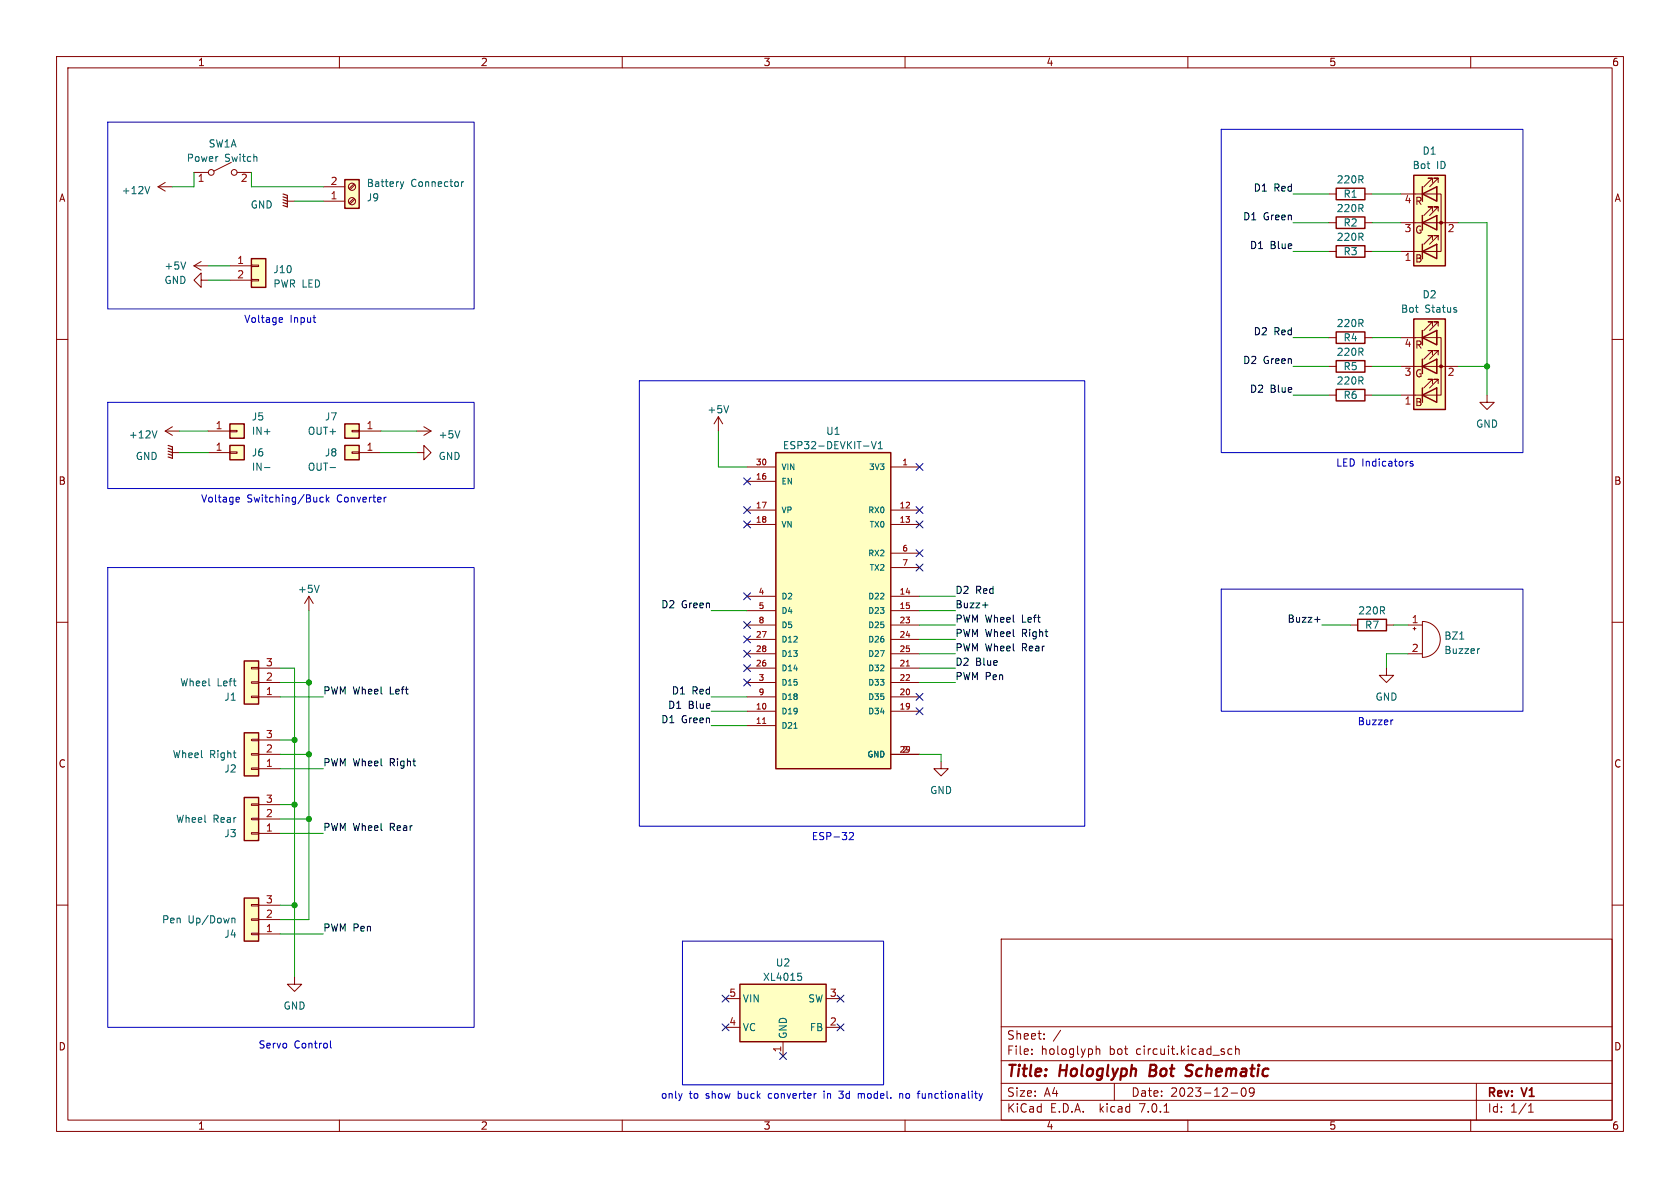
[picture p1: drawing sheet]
<svg xmlns="http://www.w3.org/2000/svg" width="297mm" height="210mm" viewBox="0 0 297 210" stroke-linecap="round" stroke-linejoin="round" font-family="sans-serif">
<g fill="none" stroke="#840000" stroke-width=".18">
<path d="M10 10h277v190h-277zM12 12h273v186h-273zM60 10v2M110 10v2M160 10v2M210 10v2M260 10v2M27.9 33h2.6M27.9 33l1.3 .8M29.2 32.3l-1.3 .7M34.3 30.5h2.5M40.9 28.7l-3.1 1.5"/>
<path d="M41.9 30.5h2.5M50.8 35.6h1.3M57.1 35.6h3.9M57.1 33h3.9M62.6 32.5l-.9 .9M62.6 35.1l-.9 .8M62.7 32.7l-.8 .8M62.7 35.2l-.8 .9M234.9 39.4h1.3M234.9 34.3h1.3M241.3 39.4h1.3M241.3 34.3h1.3"/>
<path d="M247.6 34.3h7.2v10.2h-7.2M247.6 39.4h10.2M251.5 38.1v2.5M251.5 33v2.6M253.2 37.3v-.7h-.7h.7l-1.5 1.5M253.2 32.3v-.8h-.7h.7l-1.5 1.5M254 38.1v2.5zM254 38.1h.1M254 33v2.6zM254 33h.1M254.3 37.3v-.7h-.8h.8l-1.6 1.5M254.3 32.3v-.8h-.8h.8l-1.6 1.5"/>
<path d="M10 60h2M34.3 47h2.5M34.3 47l1.3 .8M35.6 49.5v-1.2l-1.3 1.2 1.3 1.3v-1.3h1.2M35.6 46.2l-1.3 .8M40.6 47h3.8M40.6 49.5h3.8M44.4 49.4h1.3v.3h-1.3zM44.4 46.9h1.3v.2h-1.3zM234.9 44.5h1.3M234.9 59.7h1.3M241.3 44.5h1.3"/>
<path d="M241.3 59.7h1.3M247.6 59.7h7.2v10.2h-7.2M251.5 58.4v2.6M253.2 42.4v-.7h-.7h.7l-1.5 1.5M253.2 57.7v-.8h-.7h.7l-1.5 1.5M254 58.4v2.6zM254 58.4h.1M254.3 42.4v-.7h-.8h.8l-1.6 1.5M254.3 57.7v-.8h-.8h.8l-1.6 1.5M285 60h2M29.2 76.2h2.5M29.2 76.2l1.3 .8"/>
<path d="M30.5 75.4l-1.3 .8M36.8 76.2h3.8M40.6 76.1h1.3v.2h-1.3zM40.6 79.9h1.3v.2h-1.3zM62.2 76.1h1.3v.2h-1.3zM62.2 79.9h1.3v.2h-1.3zM63.5 76.2h3.8M73.7 76.2h2.5M74.9 75.4l1.3 .8M76.2 76.2l-1.3 .8M127 73.7l-.8 1.2M127 73.7v2.5"/>
<path d="M127 73.7l.8 1.2M234.9 69.9h1.3M234.9 64.8h1.3M241.3 69.9h1.3M241.3 64.8h1.3M247.6 64.8h10.2M251.5 63.5v2.5M253.2 67.8v-.7h-.7h.7l-1.5 1.5M253.2 62.7v-.7h-.7h.7l-1.5 1.5M254 63.5v2.5zM254 63.5h.1M254.3 67.8v-.7h-.8h.8l-1.6 1.5"/>
<path d="M254.3 62.7v-.7h-.8h.8l-1.6 1.5M262.9 69.9v1.2h1.3l-1.3 1.3-1.3-1.3h1.3M30.5 80h1.2M36.8 80h3.8M63.5 80h3.8M73.7 80h1.2v-1.3l1.3 1.3-1.3 1.3v-1.3M132.1 82.6h5.1M132.1 90.2h5.1M132.1 92.7h5.1M132.1 85.1h5.1M157.5 82.6h5.1M157.5 90.2h5.1"/>
<path d="M157.5 92.7h5.1M157.5 97.8h5.1M10 110h2M44.4 118h1.3v.2h-1.3zM45.7 118.1h3.8M54.6 105.4l-.8 1.3M54.6 105.4v2.6M54.6 105.4l.8 1.3M132.1 105.4h5.1M132.1 108h5.1M132.1 118.1h5.1M132.1 110.5h5.1"/>
<path d="M132.1 113h5.1M132.1 115.6h5.1M157.5 105.4h5.1M157.5 108h5.1M157.5 118.1h5.1M157.5 110.5h5.1M157.5 113h5.1M157.5 115.6h5.1M157.5 100.3h5.1M238.8 110.5h1.2M245.1 118.1v1.3h1.3l-1.3 1.3-1.3-1.3h1.3M245.1 110.5h1.3"/>
<path d="M248.9 110.5h2.6M248.9 115.6h2.6M249.8 111.1h.5M250.1 110.9v.5M251.5 109.9a3.2 3.2 0 0 1 3.1 3.1 3.2 3.2 0 0 1-3.1 3.2zM285 110h2M44.4 130.7h1.3v.2h-1.3zM44.4 133.2h1.3v.3h-1.3zM44.4 135.8h1.3v.2h-1.3zM44.4 120.5h1.3v.3h-1.3zM44.4 123.1h1.3v.2h-1.3zM45.7 133.4h3.8"/>
<path d="M45.7 123.2h3.8M45.7 120.7h3.8M45.7 135.9h3.8M45.7 130.8h3.8M132.1 125.7h5.1M132.1 128.3h5.1M132.1 123.2h5.1M132.1 120.7h5.1M157.5 125.7h5.1M157.5 133.4h5.1M157.5 123.2h5.1M157.5 120.7h5.1"/>
<path d="M166.4 134.6v1.3h1.2l-1.2 1.3-1.3-1.3h1.3M10 160h2M44.4 142.1h1.3v.3h-1.3zM44.4 144.7h1.3v.2h-1.3zM44.4 147.2h1.3v.2h-1.3zM44.4 159.9h1.3v.2h-1.3zM45.7 147.3h3.8M45.7 144.8h3.8M45.7 142.2h3.8M285 160h2M44.4 162.4h1.3v.3h-1.3zM44.4 165h1.3v.2h-1.3z"/>
<path d="M45.7 165.1h3.8M45.7 162.6h3.8M45.7 160h3.8M52.1 172.7v1.3h1.2l-1.2 1.3-1.3-1.3h1.3M128.3 176.5h2.5M146 176.5h2.6M177 166h108v32h-108zM60 198v2M110 198v2M128.3 181.6h2.5M138.4 184.2v2.5M146 181.6h2.6"/>
<path d="M160 198v2M177 194.5h108M177 191.5h108M177 187.5h108M177 181.5h108M182.4 186.3v.1M182.4 185.5v.1M184.6 183.6v.1M184.6 182.8v.1M193.8 184.9v1.5M193.8 185.5l.2-.1 .4 .1v.9M197 191.5v3"/>
<path d="M205.8 196.6h.8M210 198v2M217.6 193.2h1.2M217.8 185.5l-.4-.1-.3 .3v.4l.1 .2h.6M218.4 185.5l.2-.1 .4 .1 .1 .9M218.4 184.9v1.5M219.6 192.4l.2-.1a.81 .81 0 0 1 .6 .6 .81 .81 0 0 1-.3 .8l-.2 .1a.81 .81 0 0 1-.6-.6 .81 .81 0 0 1 .3-.8zM221.7 192.9l-.3 .3h-.4l-.1-.3 .1-.5 .4-.1 .2 .1a.99 .99 0 0 1-.3 1.4h-.3M260 198v2M261 191.5v6.5M270.2 196.6h.9M270.2 195.5l.4-.4v1.5"/>
<circle cx="37.3" cy="30.5" r=".51"/>
<circle cx="41.4" cy="30.5" r=".51"/>
<circle cx="62.2" cy="35.6" r=".63"/>
<circle cx="62.2" cy="33" r=".63"/>
</g>
<path d="M209.5 190.1l.8 .1M209.8 189l.6 .3M210.6 188.2h-.4l-.5 .4" fill="none" stroke="#840000" stroke-width=".4"/>
<g fill="#ffffc2" stroke="#ffffc2" stroke-width=".18">
<path d="M130.8 174h15.2v10.2h-15.2z"/>
<path d="M137.2 80h20.3v55.9h-20.3z"/>
<path d="M43.2 141h2.5v7.6h-2.5z"/>
<path d="M249.9 31h5.6v16h-5.6z"/>
<path d="M249.9 56.4h5.6v16h-5.6z"/>
<path d="M43.2 129.5h2.5v7.7h-2.5z"/>
<path d="M43.2 158.8h2.5v7.6h-2.5z"/>
<path d="M43.2 116.8h2.5v7.7h-2.5z"/>
<path d="M40.6 74.9h2.6v2.6h-2.6z"/>
<path d="M61 31.8h2.5v5h-2.5z"/>
<path d="M44.4 45.7h2.6v5.1h-2.6z"/>
<path d="M40.6 78.7h2.6v2.6h-2.6z"/>
<path d="M61 74.9h2.5v2.6h-2.5z"/>
<path d="M61 78.7h2.5v2.6h-2.5z"/>
</g>
<g fill="none" stroke="#840000" stroke-width=".25">
<path d="M61 31.8h2.5v5h-2.5zM236.2 33.3h5.1v2h-5.1zM236.2 38.4h5.1v2h-5.1zM249.9 31h5.6v16h-5.6zM251.5 39.4l2.5-1.3v2.5zM251.5 34.3l2.5-1.3v2.6zM251.5 33v2.6M251.5 38.1v2.5M44.4 45.7h2.6v5.1h-2.6zM236.2 58.7h5.1v2h-5.1zM236.2 43.4h5.1v2.1h-5.1zM249.9 56.4h5.6v16h-5.6z"/>
<path d="M251.5 44.5l2.5-1.3v2.5zM251.5 59.7l2.5-1.3v2.6zM251.5 43.2v2.5M251.5 58.4v2.6M40.6 74.9h2.6v2.6h-2.6zM40.6 78.7h2.6v2.6h-2.6zM61 74.9h2.5v2.6h-2.5zM61 78.7h2.5v2.6h-2.5zM236.2 68.8h5.1v2.1h-5.1zM236.2 63.8h5.1v2h-5.1zM251.5 69.9l2.5-1.3v2.5zM251.5 64.8l2.5-1.3v2.5z"/>
<path d="M251.5 63.5v2.5M251.5 68.6v2.5M137.2 80h20.3v55.9h-20.3zM43.2 116.8h2.5v7.7h-2.5zM240 109.5h5.1v2h-5.1zM43.2 129.5h2.5v7.7h-2.5zM43.2 141h2.5v7.6h-2.5zM43.2 158.8h2.5v7.6h-2.5zM130.8 174h15.2v10.2h-15.2z"/>
</g>
<g fill="none" stroke="#006464" stroke-width=".18">
<path d="M26.5 33l-.4 1.2M45.4 27.7v.8M70.8 32.1l.3 .9M71.1 33l-.2 .3M71.4 32.1l-.3 .9M81.6 32.1v.9M82 32.1l-.4 .3M32.8 46.3l-.4 1.3M257.4 54.8l.1 .2-.1 .2M257.4 54.4h.1M27.7 76.2l-.4 1.2M81.3 76.2l-.4 1.2"/>
<path d="M128.8 71.7l-.4 1.3M154.1 78.1l.4 1.2 .4-1.2M155.3 79.3h.7M155.3 78.4l.3-.3v1.2M46.8 82.7h.9M58.3 82.7h1M56.4 103.5l-.4 1.2M261.6 114.7h-.3M41.2 133.1h.5M41.6 133.9h.1M41 162.3v.8M41 162.4l.2-.1 .3 .1v.7"/>
<path d="M141.1 172h.6M141.2 172.5h.3l.2 .3v.4l-.5 .1"/>
</g>
<path d="M160.2 117.7h.6M134.8 127.9h.6" fill="none" stroke="#a90000" stroke-width=".18"/>
<g fill="#840000" stroke="#840000" stroke-width=".18">
<circle cx="254.8" cy="39.4" r=".25"/>
<circle cx="254.8" cy="64.8" r=".25"/>
</g>
<path d="M50 34.3l.8 .2v2.1l-.8-.3M50 34.8l.8 .3M50 35.3l.8 .3M50 35.8l.8 .3M29.7 78.7l.8 .3v2l-.8-.2M29.7 79.2l.8 .3M29.7 79.8l.8 .2M29.7 80.3l.8 .2" fill="none" stroke="#840000" stroke-width=".2"/>
<path d="M173.7 107h1M232.4 109.5h1" fill="none" stroke="#0f0f0f" stroke-width=".18"/>
<g fill="none" stroke="#0000c2" stroke-width=".18">
<path d="M19 21.6h64.8v33h-64.8zM215.9 22.9h53.3v57.1h-53.3zM49.5 56.1l.4 .1 .1 .3-.7 .1M49.9 56.9l-.4 .1M55.3 56.1h.5M55.7 57h.1M19 71.1h64.8v15.3h-64.8zM113 67.3h78.8v78.8h-78.8zM41.9 87.9l.4 .1v.2l-.6 .1M42.3 88.7h-.4M57.1 88l-.3-.1-.3 .2 .2 .6h.4M57.7 87.5v1.2"/>
<path d="M57.8 88.3l.4 .4M58.2 87.9l-.5 .5M68.3 87.9l-.3 .1M249.8 81.6l-.3-.1-.2 .2v.2l.5 .1v.3h-.5M19 100.3h64.8v81.3h-64.8zM215.9 104.1h53.3v21.6h-53.3zM246.1 127.3h.2M150.2 147.3l.4-.1 .3 .3-.8 .9h.8M120.6 166.4h35.6v25.4h-35.6zM58.4 184v1.1l.2 .2M144.3 193.3l-.2 .1M148.3 192.9h.8"/>
<path d="M148.3 194v.1M151.7 193.3v.9M151.9 193.3l-.2 .1M159.1 193.3v.9M159.4 193.3l-.3 .1M162.1 193.3h.5M162.6 192.9l-.3 .2v1.1M173.1 193.3l.3 .9M173.4 194.2l-.3 .4M173.7 193.3l-.3 .9"/>
</g>
<g fill="none" stroke="#009600" stroke-width=".18">
<path d="M34.3 30.5v2.5h-3.8M44.4 30.5v2.5h12.7M52.1 35.6h5M228.6 39.4h6.3M228.6 34.3h6.3M242.6 39.4h5M242.6 34.3h5M257.8 39.4h5.1v30.5M36.8 47h3.8M36.8 49.5h3.8M228.6 59.7h6.3M228.6 44.5h6.3"/>
<path d="M242.6 59.7h5M242.6 44.5h5M31.7 76.2h5.1M67.3 76.2h6.4M127 76.2v6.4h5.1M228.6 64.8h6.3M228.6 69.9h6.3M242.6 64.8h5M242.6 69.9h5M257.8 64.8h5.1M31.7 80h5.1M67.3 80h6.4"/>
<path d="M49.5 118.1h2.6v54.6M54.6 108v54.6h-5.1M125.7 108h6.4M162.6 115.6h6.3M162.6 110.5h6.3M162.6 118.1h6.3M162.6 113h6.3M162.6 108h6.3M162.6 105.4h6.3M233.7 110.5h5.1M246.4 110.5h2.5M248.9 115.6h-3.8v2.5"/>
<path d="M49.5 120.7h5.1M49.5 123.2h7.6M49.5 133.4h5.1M49.5 135.9h7.6M49.5 130.8h2.6M125.7 123.2h6.4M125.7 128.3h6.4M125.7 125.7h6.4M162.6 120.7h6.3M162.6 133.4h3.8v1.2M49.5 144.8h5.1M49.5 142.2h2.6"/>
<path d="M49.5 147.3h7.6M49.5 165.1h7.6M49.5 160h2.6"/>
</g>
<g fill="none" stroke="#000084" stroke-width=".18">
<path d="M131.5 92.1l1.2 1.2M131.5 84.5l1.2 1.2M131.5 89.6l1.2 1.2M132.7 92.1l-1.2 1.2M132.7 84.5l-1.2 1.2M132.7 89.6l-1.2 1.2M162 97.2l1.2 1.2M162 99.7l1.2 1.2M162 81.9l1.2 1.3M162 89.6l1.2 1.2M162 92.1l1.2 1.2M163.2 81.9l-1.2 1.3"/>
<path d="M163.2 97.2l-1.2 1.2M163.2 99.7l-1.2 1.2M163.2 89.6l-1.2 1.2M163.2 92.1l-1.2 1.2M131.5 112.4l1.2 1.2M131.5 115l1.2 1.2M131.5 109.9l1.2 1.2M131.5 104.8l1.2 1.2M131.5 117.5l1.2 1.2M132.7 112.4l-1.2 1.2M132.7 115l-1.2 1.2M132.7 109.9l-1.2 1.2"/>
<path d="M132.7 104.8l-1.2 1.2M132.7 117.5l-1.2 1.2M131.5 120l1.2 1.3M132.7 120l-1.2 1.3M162 122.6l1.2 1.2M162 125.1l1.2 1.2M163.2 122.6l-1.2 1.2M163.2 125.1l-1.2 1.2M127.7 175.9l1.2 1.2M128.9 175.9l-1.2 1.2M148 175.9l1.2 1.2M149.2 175.9l-1.2 1.2"/>
<path d="M127.7 181l1.2 1.2M128.9 181l-1.2 1.2M137.8 186.1l1.2 1.2M139 186.1l-1.2 1.2M148 181l1.2 1.2M149.2 181l-1.2 1.2"/>
</g>
<g fill="#009600" stroke="#009600" stroke-width=".18">
<circle cx="54.6" cy="144.8" r=".46"/>
<circle cx="52.1" cy="160" r=".46"/>
<circle cx="54.6" cy="133.4" r=".46"/>
<circle cx="52.1" cy="142.2" r=".46"/>
<circle cx="262.9" cy="64.8" r=".46"/>
<circle cx="54.6" cy="120.7" r=".46"/>
<circle cx="52.1" cy="130.8" r=".46"/>
</g>
<g font-size="2.8" fill="#840000">
<text x="178" y="190.8">Title:</text>
<text x="187.4" y="190.8">Hologlyph</text>
<text x="203.9" y="190.8">Bot</text>
<text x="211" y="190.8">Schematic</text>
</g>
<g font-size="2.1" fill="#840000">
<text x="178" y="183.9">Sheet:</text>
<text x="186.2" y="183.9">/</text>
<text x="178" y="186.6">File:</text>
<text x="184" y="186.6">hologlyph</text>
<text x="196.1" y="186.6">bot</text>
<text x="200.9" y="186.6">circuit.kicad_sch</text>
<text x="178" y="196.8">KiCad</text>
<text x="178" y="194">Size:</text>
<text x="184.6" y="194">A4</text>
<text x="185.7" y="196.8">E.D.A.</text>
<text x="194.4" y="196.8">kicad</text>
<text x="200" y="194">Date:</text>
<text x="201.5" y="196.8">7.0.1</text>
<text x="206.9" y="194">2023-12-09</text>
<text x="263" y="194.2">Rev:</text>
<text x="263" y="196.8">Id:</text>
<text x="267" y="196.8">1/1</text>
<text x="269.2" y="194.2">V1</text>
</g>
<g font-size="1.8" fill="#840000">
<text x="35" y="11.8">1</text>
<text x="85" y="11.8">2</text>
<text x="135" y="11.8">3</text>
<text x="185" y="11.8">4</text>
<text x="235" y="11.8">5</text>
<text x="285" y="11.8">6</text>
<text x="10.4" y="35.8">A</text>
<text x="285.4" y="35.8">A</text>
<text x="250.1" y="41.5">G</text>
<text x="250.1" y="36.4">R</text>
<text x="250.1" y="46.6">B</text>
<text x="250.1" y="61.8">R</text>
<text x="250.1" y="72">B</text>
<text x="250.1" y="66.9">G</text>
<text x="10.3" y="85.8">B</text>
<text x="285.3" y="85.8">B</text>
<text x="10.3" y="135.8">C</text>
<text x="285.3" y="135.8">C</text>
<text x="10.3" y="185.8">D</text>
<text x="285.3" y="185.8">D</text>
<text x="35" y="199.8">1</text>
<text x="85" y="199.8">2</text>
<text x="135" y="199.8">3</text>
<text x="185" y="199.8">4</text>
<text x="235" y="199.8">5</text>
<text x="285" y="199.8">6</text>
</g>
<g font-size="1.8" fill="#006464">
<text x="33" y="28.8">Power</text>
<text x="36.8" y="26.2">SW1A</text>
<text x="39.7" y="28.8">Switch</text>
<text x="251.4" y="27.5">D1</text>
<text x="21.5" y="34.5">+12V</text>
<text x="64.8" y="35.8">J9</text>
<text x="64.8" y="33.2">Battery</text>
<text x="72.6" y="33.2">Connector</text>
<text x="236.2" y="32.6">220R</text>
<text x="237.5" y="35.1">R1</text>
<text x="249.7" y="30">Bot</text>
<text x="253.9" y="30">ID</text>
<text x="44.3" y="37">GND</text>
<text x="236.2" y="37.7">220R</text>
<text x="237.5" y="40.2">R2</text>
<text x="29" y="47.8">+5V</text>
<text x="236.2" y="42.7">220R</text>
<text x="237.5" y="45.3">R3</text>
<text x="29" y="50.4">GND</text>
<text x="48.3" y="48.5">J10</text>
<text x="48.3" y="51">PWR LED</text>
<text x="251.4" y="52.9">D2</text>
<text x="236.2" y="58">220R</text>
<text x="247.6" y="55.4">Bot</text>
<text x="251.9" y="55.4">Status</text>
<text x="236.2" y="63.1">220R</text>
<text x="237.5" y="65.6">R5</text>
<text x="237.5" y="60.5">R4</text>
<text x="236.2" y="68.1">220R</text>
<text x="237.5" y="70.7">R6</text>
<text x="22.7" y="77.7">+12V</text>
<text x="44.5" y="74.5">J5</text>
<text x="44.5" y="77">IN+</text>
<text x="54.4" y="77">OUT+</text>
<text x="57.4" y="74.5">J7</text>
<text x="77.5" y="77.7">+5V</text>
<text x="125" y="73.2">+5V</text>
<text x="146" y="77">U1</text>
<text x="260.9" y="75.8">GND</text>
<text x="23.9" y="81.5">GND</text>
<text x="44.5" y="80.8">J6</text>
<text x="44.5" y="83.4">IN-</text>
<text x="54.4" y="83.4">OUT-</text>
<text x="57.4" y="80.8">J8</text>
<text x="77.5" y="81.5">GND</text>
<text x="138.3" y="79.6">ESP32-DEVKIT-V1</text>
<text x="52.6" y="105">+5V</text>
<text x="240.1" y="108.8">220R</text>
<text x="241.3" y="111.3">R7</text>
<text x="255.3" y="113.2">BZ1</text>
<text x="255.3" y="115.8">Buzzer</text>
<text x="31.8" y="121.5">Wheel</text>
<text x="38.3" y="121.5">Left</text>
<text x="39.6" y="124">J1</text>
<text x="243.1" y="124">GND</text>
<text x="30.5" y="134.2">Wheel</text>
<text x="37" y="134.2">Right</text>
<text x="39.6" y="136.7">J2</text>
<text x="164.4" y="140.5">GND</text>
<text x="31.1" y="145.6">Wheel</text>
<text x="37.6" y="145.6">Rear</text>
<text x="39.6" y="148.1">J3</text>
<text x="28.6" y="163.4">Pen</text>
<text x="33.2" y="163.4">Up/Down</text>
<text x="39.6" y="165.9">J4</text>
<text x="134.8" y="173.5">XL4015</text>
<text x="137.1" y="171">U2</text>
<text x="50.1" y="178.6">GND</text>
<text x="131.3" y="177.4">VIN</text>
<text x="142.8" y="177.4">SW</text>
<text x="131.3" y="182.4">VC</text>
<text x="139.3" y="183.6" transform="rotate(-90 139.3 183.6)">GND</text>
<text x="143.1" y="182.4">FB</text>
</g>
<g font-size="1.8" fill="#a90000">
<text x="34.9" y="32.4">1</text>
<text x="42.5" y="32.4">2</text>
<text x="58.4" y="35.3">1</text>
<text x="58.4" y="32.8">2</text>
<text x="248.3" y="41.3">3</text>
<text x="248.3" y="36.2">4</text>
<text x="255.9" y="41.3">2</text>
<text x="41.9" y="46.7">1</text>
<text x="248.3" y="46.4">1</text>
<text x="41.9" y="49.3">2</text>
<text x="248.3" y="61.6">4</text>
<text x="248.3" y="71.8">1</text>
<text x="248.3" y="66.7">3</text>
<text x="255.9" y="66.7">2</text>
<text x="38.1" y="75.9">1</text>
<text x="64.7" y="75.9">1</text>
<text x="38.1" y="79.8">1</text>
<text x="64.7" y="79.8">1</text>
<text x="249.5" y="110.2">1</text>
<text x="47" y="117.9">3</text>
<text x="249.5" y="115.3">2</text>
<text x="47" y="122.9">1</text>
<text x="47" y="120.4">2</text>
<text x="47" y="130.6">3</text>
<text x="47" y="135.6">1</text>
<text x="47" y="133.1">2</text>
<text x="47" y="142">3</text>
<text x="47" y="147.1">1</text>
<text x="47" y="144.5">2</text>
<text x="47" y="159.8">3</text>
<text x="47" y="164.8">1</text>
<text x="47" y="162.3">2</text>
<text x="128.9" y="176.3">5</text>
<text x="146.7" y="176.3">3</text>
<text x="128.9" y="181.4">4</text>
<text x="146.7" y="181.4">2</text>
<text x="138.2" y="186.1" transform="rotate(-90 138.2 186.1)">1</text>
</g>
<g font-size="1.8" fill="#0f0f0f">
<text x="221.5" y="33.9">D1</text>
<text x="225.1" y="33.9">Red</text>
<text x="219.6" y="39">D1</text>
<text x="223.2" y="39">Green</text>
<text x="220.9" y="44.1">D1</text>
<text x="224.4" y="44.1">Blue</text>
<text x="221.5" y="59.3">D2</text>
<text x="225.1" y="59.3">Red</text>
<text x="219.6" y="64.4">D2</text>
<text x="223.2" y="64.4">Green</text>
<text x="220.9" y="69.5">D2</text>
<text x="224.4" y="69.5">Blue</text>
<text x="116.8" y="107.6">D2</text>
<text x="120.3" y="107.6">Green</text>
<text x="168.9" y="107.6">Buzz+</text>
<text x="168.9" y="105.1">D2</text>
<text x="172.5" y="105.1">Red</text>
<text x="168.9" y="110.1">PWM Wheel</text>
<text x="168.9" y="112.7">PWM Wheel</text>
<text x="180.7" y="110.1">Left</text>
<text x="180.7" y="112.7">Right</text>
<text x="227.5" y="110.1">Buzz+</text>
<text x="168.9" y="117.8">D2</text>
<text x="168.9" y="115.2">PWM Wheel</text>
<text x="172.5" y="117.8">Blue</text>
<text x="180.7" y="115.2">Rear</text>
<text x="57.1" y="122.8">PWM Wheel</text>
<text x="69" y="122.8">Left</text>
<text x="118" y="125.4">D1</text>
<text x="118.6" y="122.8">D1</text>
<text x="121.6" y="125.4">Blue</text>
<text x="122.2" y="122.8">Red</text>
<text x="168.9" y="120.3">PWM Pen</text>
<text x="116.8" y="127.9">D1</text>
<text x="120.3" y="127.9">Green</text>
<text x="57.1" y="135.5">PWM Wheel</text>
<text x="69" y="135.5">Right</text>
<text x="57.1" y="147">PWM Wheel</text>
<text x="69" y="147">Rear</text>
<text x="57.1" y="164.8">PWM Pen</text>
</g>
<g font-size="1.8" fill="#0000c2">
<text x="43.2" y="57.2">Voltage</text>
<text x="51.3" y="57.2">Input</text>
<text x="236.2" y="82.6">LED Indicators</text>
<text x="35.6" y="88.9">Voltage</text>
<text x="43.7" y="88.9">Switching/Buck</text>
<text x="59.6" y="88.9">Converter</text>
<text x="240" y="128.3">Buzzer</text>
<text x="143.5" y="148.6">ESP-32</text>
<text x="45.7" y="185.4">Servo</text>
<text x="52" y="185.4">Control</text>
<text x="116.8" y="194.3">only</text>
<text x="121.9" y="194.3">to</text>
<text x="124.8" y="194.3">show</text>
<text x="130.6" y="194.3">buck</text>
<text x="136.1" y="194.3">converter</text>
<text x="146" y="194.3">in</text>
<text x="148.9" y="194.3">3d</text>
<text x="152.3" y="194.3">model.</text>
<text x="159.8" y="194.3">no</text>
<text x="163.2" y="194.3">functionality</text>
</g>
<g font-size="1.4" fill="#a90000">
<text x="133.6" y="82.3">30</text>
<text x="159.4" y="82.3">1</text>
<text x="133.6" y="84.8">16</text>
<text x="133.6" y="89.9">17</text>
<text x="159" y="89.9">12</text>
<text x="133.6" y="92.5">18</text>
<text x="159" y="92.5">13</text>
<text x="159.4" y="97.5">6</text>
<text x="159.4" y="100.1">7</text>
<text x="134" y="105.2">4</text>
<text x="134" y="107.7">5</text>
<text x="159" y="105.2">14</text>
<text x="159" y="107.7">15</text>
<text x="133.6" y="112.8">27</text>
<text x="134" y="110.2">8</text>
<text x="159" y="110.2">23</text>
<text x="159" y="112.8">24</text>
<text x="133.6" y="117.9">26</text>
<text x="133.6" y="115.3">28</text>
<text x="159" y="117.9">21</text>
<text x="159" y="115.3">25</text>
<text x="133.6" y="125.5">10</text>
<text x="134" y="120.4">3</text>
<text x="134" y="122.9">9</text>
<text x="159" y="125.5">19</text>
<text x="159" y="122.9">20</text>
<text x="159" y="120.4">22</text>
<text x="133.6" y="128">11</text>
<text x="159" y="133.1">29</text>
<text x="159.4" y="133.1">2</text>
</g>
<g font-size="1.4" fill="#006464">
<text x="138.2" y="83.2">VIN</text>
<text x="153.5" y="83.2">3V3</text>
<text x="138.2" y="85.8">EN</text>
<text x="138.2" y="90.9">VP</text>
<text x="138.2" y="93.4">VN</text>
<text x="153.3" y="90.9">RX0</text>
<text x="153.6" y="93.4">TX0</text>
<text x="153.3" y="98.5">RX2</text>
<text x="153.6" y="101">TX2</text>
<text x="138.2" y="106.1">D2</text>
<text x="153.3" y="106.1">D22</text>
<text x="138.2" y="113.7">D12</text>
<text x="138.2" y="108.6">D4</text>
<text x="138.2" y="111.2">D5</text>
<text x="153.3" y="108.6">D23</text>
<text x="153.3" y="111.2">D25</text>
<text x="153.3" y="113.7">D26</text>
<text x="138.2" y="118.8">D14</text>
<text x="138.2" y="116.3">D13</text>
<text x="153.3" y="118.8">D32</text>
<text x="153.3" y="116.3">D27</text>
<text x="138.2" y="121.3">D15</text>
<text x="138.2" y="123.9">D18</text>
<text x="153.3" y="123.9">D35</text>
<text x="153.3" y="121.3">D33</text>
<text x="138.2" y="126.4">D19</text>
<text x="138.2" y="129">D21</text>
<text x="153.3" y="126.4">D34</text>
<text x="153.2" y="134">GND</text>
</g>
</svg>
